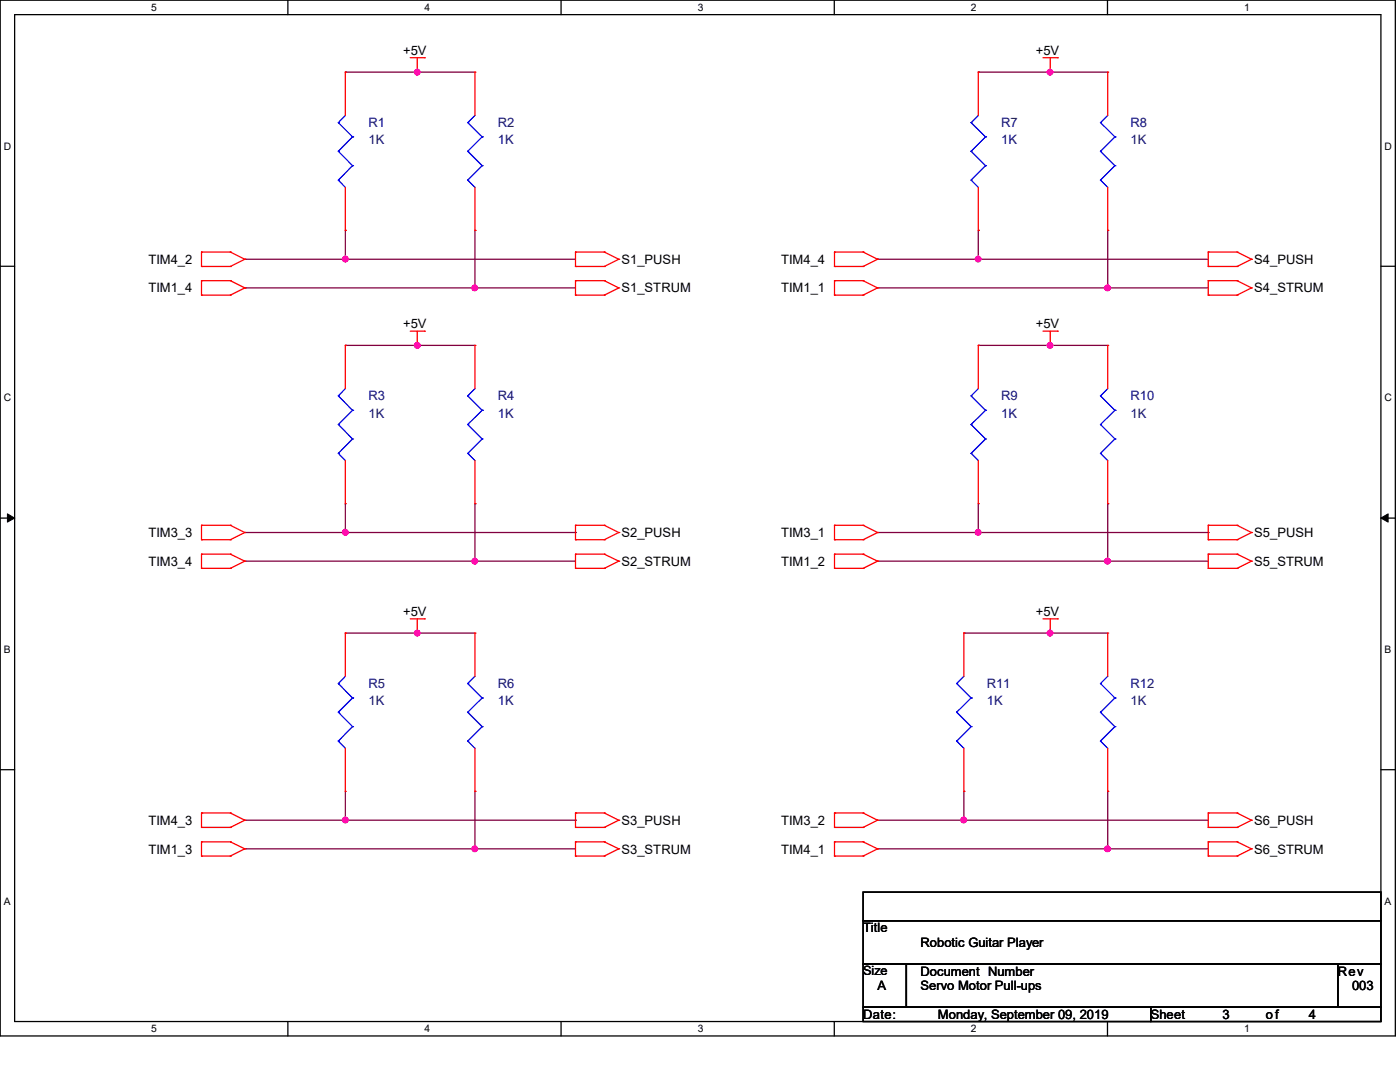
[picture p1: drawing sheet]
<svg xmlns="http://www.w3.org/2000/svg" width="279mm" height="216mm" viewBox="0 0 279 216" stroke-linecap="round" stroke-linejoin="round" font-family="sans-serif">
<path d="M0 0h278.5v206.7h-278.5zM2.9 2.9h272.7v200.9h-272.7z" fill="none" stroke="#000" stroke-width=".25"/>
<g fill="#fff">
<path d="M30.2 .3h1.1v2.3h-1.1z"/>
<path d="M30.2 204.1h1.1v2.3h-1.1z"/>
</g>
<path d="M57.4 0v2.9M57.4 203.8v2.9" fill="none" stroke="#000" stroke-width=".25"/>
<g fill="#fff">
<path d="M84.7 .3h1.1v2.3h-1.1z"/>
<path d="M84.7 204.1h1.1v2.3h-1.1z"/>
</g>
<path d="M112 0v2.9M112 203.8v2.9" fill="none" stroke="#000" stroke-width=".25"/>
<g fill="#fff">
<path d="M139.2 .3h1.1v2.3h-1.1z"/>
<path d="M139.2 204.1h1.1v2.3h-1.1z"/>
</g>
<path d="M166.5 0v2.9M166.5 203.8v2.9" fill="none" stroke="#000" stroke-width=".25"/>
<g fill="#fff">
<path d="M193.8 .3h1.1v2.3h-1.1z"/>
<path d="M193.8 204.1h1.1v2.3h-1.1z"/>
</g>
<path d="M221 0v2.9M221 203.8v2.9" fill="none" stroke="#000" stroke-width=".25"/>
<g fill="#fff">
<path d="M248.3 .3h1.1v2.3h-1.1z"/>
<path d="M248.3 204.1h1.1v2.3h-1.1z"/>
<path d="M.8 28h1.4v2.3h-1.4z"/>
<path d="M276.3 28h1.4v2.3h-1.4z"/>
<path d="M.8 78.2h1.4v2.3h-1.4z"/>
<path d="M276.3 78.2h1.4v2.3h-1.4z"/>
</g>
<path d="M0 53.1h2.9M275.6 53.1h2.9" fill="none" stroke="#000" stroke-width=".25"/>
<g fill="#fff">
<path d="M.8 128.5h1.3v2.2h-1.3z"/>
<path d="M276.3 128.5h1.3v2.2h-1.3z"/>
</g>
<path d="M0 103.4h2.9M275.6 103.4h2.9" fill="none" stroke="#000" stroke-width=".25"/>
<path d="M1.5 102.5l1.4 .9-1.4 .8zM275.6 103.4l1.4-.9v1.7z" fill="#000" stroke="#000" stroke-width=".2"/>
<g fill="#fff">
<path d="M.8 178.7h1.3v2.2h-1.3z"/>
<path d="M276.3 178.7h1.3v2.2h-1.3z"/>
</g>
<path d="M0 153.6h2.9M275.6 153.6h2.9M172.3 178h103.3v5.7h-103.3zM172.3 183.7h103.3v8.7h-103.3zM172.3 192.4h8.6v8.6h-8.6zM180.9 192.4h86.1v8.6h-86.1zM267 192.4h8.6v8.6h-8.6zM172.3 201h57.4v2.8h-57.4zM229.7 201h45.9v2.8h-45.9z" fill="none" stroke="#000" stroke-width=".25"/>
<g fill="none" stroke="#800040" stroke-width=".25">
<path d="M68.9 14.4h.1M68.9 14.4h25.9M83.3 14.4h.1M195.2 14.4h.1M195.2 14.4h25.9M209.6 14.4h.1M48.9 51.7h.1M48.9 57.4h.1M48.9 51.7h66M48.9 57.4h66M68.9 46h.1M68.9 51.7h.1"/>
<path d="M68.9 46v5.7M94.8 46h.1M94.8 57.4h.1M94.8 46v11.4M175.1 51.7h.1M175.1 57.4h.1M175.1 51.7h66M175.1 57.4h66M195.2 46h.1M195.2 51.7h.1M195.2 46v5.7M221.1 46h.1"/>
<path d="M221.1 57.4h.1M221.1 46v11.4M68.9 68.9h.1M68.9 68.9h25.9M83.3 68.9h.1M195.2 68.9h.1M195.2 68.9h25.9M209.6 68.9h.1M48.9 112h.1M48.9 106.3h66M48.9 112h66M68.9 106.3h.1"/>
<path d="M68.9 100.5v5.8M94.8 100.5h.1M94.8 112h.1M94.8 100.5v11.5M114.9 106.3h.1M175.1 112h.1M175.1 106.3h66M175.1 112h66M195.2 106.3h.1M195.2 100.5v5.8M221.1 100.5h.1M221.1 112h.1"/>
<path d="M221.1 100.5v11.5M241.1 106.3h.1M68.9 126.3h.1M68.9 126.3h25.9M83.3 126.3h.1M192.4 126.3h.1M192.4 126.3h28.7M209.6 126.3h.1M68.9 157.9v5.8M94.8 157.9h.1M94.8 157.9v11.5M192.4 157.9h.1"/>
<path d="M192.4 157.9v5.8M221.1 157.9h.1M221.1 157.9v11.5M48.9 169.4h.1M48.9 163.7h66M48.9 169.4h66M68.9 163.7h.1M94.8 169.4h.1M114.9 163.7h.1M175.1 169.4h.1M175.1 163.7h66M175.1 169.4h66"/>
<path d="M192.4 163.7h.1M221.1 169.4h.1"/>
</g>
<g fill="#f0f" stroke="#f0f" stroke-width=".25">
<circle cx="83.3" cy="14.4" r=".55"/>
<circle cx="209.6" cy="14.4" r=".55"/>
<circle cx="94.7" cy="57.4" r=".55"/>
<circle cx="68.9" cy="51.7" r=".55"/>
<circle cx="195.2" cy="51.7" r=".55"/>
<circle cx="221" cy="57.4" r=".55"/>
<circle cx="83.3" cy="68.9" r=".55"/>
<circle cx="209.6" cy="68.9" r=".55"/>
<circle cx="68.9" cy="106.2" r=".55"/>
<circle cx="94.7" cy="112" r=".55"/>
<circle cx="195.2" cy="106.2" r=".55"/>
<circle cx="221" cy="112" r=".55"/>
<circle cx="83.3" cy="126.3" r=".55"/>
<circle cx="209.6" cy="126.3" r=".55"/>
<circle cx="68.9" cy="163.6" r=".55"/>
<circle cx="192.3" cy="163.6" r=".55"/>
<circle cx="94.7" cy="169.4" r=".55"/>
<circle cx="221" cy="169.4" r=".55"/>
</g>
<g fill="none" stroke="#f00" stroke-width=".25">
<path d="M68.9 14.4h.1M68.9 14.4v8.6M81.9 11.5h2.8M83.3 14.4h.1M83.3 11.5v2.9M84.7 11.5h.1M94.8 14.4h.1M94.8 14.4v8.6M195.2 14.4h.1M195.2 14.4v8.6M208.2 11.5h2.8M209.6 14.4h.1"/>
<path d="M209.6 11.5v2.9M211 11.5h.1M221.1 14.4h.1M221.1 14.4v8.6M68.9 37.4v8.6M94.8 37.4v8.6M195.2 37.4v8.6M221.1 37.4v8.6M40.2 50.3h.1M40.2 53.2h.1M40.2 56h.1M40.2 58.9h.1"/>
<path d="M40.2 50.3h5.8M40.2 50.3v2.9M40.2 56v2.9M40.2 53.2h5.8M40.2 56h5.8M40.2 58.9h5.8M46 50.3h.1M46 53.2h.1M46 56h.1M46 58.9h.1M46 50.3l2.9 1.4M46 56l2.9 1.4"/>
<path d="M48.9 51.7h.1M48.9 57.4h.1M48.9 51.7l-2.9 1.5M48.9 57.4l-2.9 1.5M68.9 46h.1M94.8 46h.1M114.9 53.2h.1M114.9 50.3h.1M114.9 58.9h.1M114.9 56h.1M114.9 50.3h5.7M114.9 53.2h5.7"/>
<path d="M114.9 50.3v2.9M114.9 56v2.9M114.9 56h5.7M114.9 58.9h5.7M120.6 50.3h.1M120.6 53.2h.1M120.6 56h.1M120.6 58.9h.1M120.6 50.3l2.9 1.4M120.6 56l2.9 1.4M123.5 51.7h.1M123.5 57.4h.1"/>
<path d="M123.5 51.7l-2.9 1.5M123.5 57.4l-2.9 1.5M166.5 50.3h.1M166.5 53.2h.1M166.5 56h.1M166.5 58.9h.1M166.5 50.3h5.8M166.5 53.2h5.8M166.5 50.3v2.9M166.5 56v2.9M166.5 56h5.8M166.5 58.9h5.8"/>
<path d="M172.3 50.3h.1M172.3 53.2h.1M172.3 56h.1M172.3 58.9h.1M172.3 50.3l2.8 1.4M172.3 56l2.8 1.4M175.1 51.7h.1M175.1 57.4h.1M175.1 51.7l-2.8 1.5M175.1 57.4l-2.8 1.5M195.2 46h.1M221.1 46h.1"/>
<path d="M241.1 53.2h.1M241.1 50.3h.1M241.1 58.9h.1M241.1 56h.1M241.1 50.3h5.8M241.1 53.2h5.8M241.1 50.3v2.9M241.1 56v2.9M241.1 56h5.8M241.1 58.9h5.8M246.9 50.3h.1M246.9 53.2h.1"/>
<path d="M246.9 56h.1M246.9 58.9h.1M246.9 50.3l2.9 1.4M246.9 56l2.9 1.4M249.8 51.7h.1M249.8 57.4h.1M249.8 51.7l-2.9 1.5M249.8 57.4l-2.9 1.5M68.9 68.9h.1M68.9 68.9v8.7M81.9 66.1h2.8M83.3 68.9h.1"/>
<path d="M83.3 66.1v2.8M84.7 66.1h.1M94.8 68.9h.1M94.8 68.9v8.7M195.2 68.9h.1M195.2 68.9v8.7M208.2 66.1h2.8M209.6 68.9h.1M209.6 66.1v2.8M211 66.1h.1M221.1 68.9h.1M221.1 68.9v8.7"/>
<path d="M68.9 91.9v8.6M94.8 91.9v8.6M195.2 91.9v8.6M221.1 91.9v8.6M40.2 104.8h.1M40.2 107.7h.1M40.2 110.6h.1M40.2 113.4h.1M40.2 104.8v2.9M40.2 110.6v2.8M40.2 104.8h5.8M40.2 107.7h5.8"/>
<path d="M40.2 110.6h5.8M40.2 113.4h5.8M46 104.8h.1M46 107.7h.1M46 110.6h.1M46 113.4h.1M46 104.8l2.9 1.5M46 110.6l2.9 1.4M48.9 106.3h.1M48.9 112h.1M48.9 106.3l-2.9 1.4M48.9 112l-2.9 1.4"/>
<path d="M68.9 100.5h.1M94.8 100.5h.1M114.9 107.7h.1M114.9 104.8h.1M114.9 113.4h.1M114.9 110.6h.1M114.9 104.8v2.9M114.9 110.6v2.8M114.9 104.8h5.7M114.9 107.7h5.7M114.9 110.6h5.7M114.9 113.4h5.7"/>
<path d="M120.6 104.8h.1M120.6 107.7h.1M120.6 110.6h.1M120.6 113.4h.1M120.6 104.8l2.9 1.5M120.6 110.6l2.9 1.4M123.5 106.3h.1M123.5 112h.1M123.5 106.3l-2.9 1.4M123.5 112l-2.9 1.4M166.5 104.8h.1M166.5 107.7h.1"/>
<path d="M166.5 110.6h.1M166.5 113.4h.1M166.5 104.8v2.9M166.5 110.6v2.8M166.5 104.8h5.8M166.5 107.7h5.8M166.5 110.6h5.8M166.5 113.4h5.8M172.3 104.8h.1M172.3 107.7h.1M172.3 110.6h.1M172.3 113.4h.1"/>
<path d="M172.3 104.8l2.8 1.5M172.3 110.6l2.8 1.4M175.1 106.3h.1M175.1 112h.1M175.1 106.3l-2.8 1.4M175.1 112l-2.8 1.4M195.2 100.5h.1M221.1 100.5h.1M241.1 107.7h.1M241.1 104.8h.1M241.1 113.4h.1M241.1 110.6h.1"/>
<path d="M241.1 104.8v2.9M241.1 110.6v2.8M241.1 104.8h5.8M241.1 107.7h5.8M241.1 110.6h5.8M241.1 113.4h5.8M246.9 104.8h.1M246.9 107.7h.1M246.9 110.6h.1M246.9 113.4h.1M246.9 104.8l2.9 1.5M246.9 110.6l2.9 1.4"/>
<path d="M249.8 106.3h.1M249.8 112h.1M249.8 106.3l-2.9 1.4M249.8 112l-2.9 1.4M68.9 126.3h.1M68.9 126.3v8.7M81.9 123.5h2.8M83.3 126.3h.1M83.3 123.5v2.8M84.7 123.5h.1M94.8 126.3h.1M94.8 126.3v8.7"/>
<path d="M192.4 126.3h.1M192.4 126.3v8.7M208.2 123.5h2.8M209.6 126.3h.1M209.6 123.5v2.8M211 123.5h.1M221.1 126.3h.1M221.1 126.3v8.7M68.9 157.9h.1M68.9 149.3v8.6M94.8 157.9h.1M94.8 149.3v8.6"/>
<path d="M192.4 157.9h.1M192.4 149.3v8.6M221.1 157.9h.1M221.1 149.3v8.6M40.2 162.2h.1M40.2 165.1h.1M40.2 168h.1M40.2 170.8h.1M40.2 162.2v2.9M40.2 168v2.8M40.2 162.2h5.8M40.2 165.1h5.8"/>
<path d="M40.2 168h5.8M40.2 170.8h5.8M46 162.2h.1M46 165.1h.1M46 168h.1M46 170.8h.1M46 162.2l2.9 1.5M46 168l2.9 1.4M48.9 163.7h.1M48.9 169.4h.1M48.9 163.7l-2.9 1.4M48.9 169.4l-2.9 1.4"/>
<path d="M114.9 165.1h.1M114.9 162.2h.1M114.9 170.8h.1M114.9 168h.1M114.9 162.2v2.9M114.9 168v2.8M114.9 162.2h5.7M114.9 165.1h5.7M114.9 168h5.7M114.9 170.8h5.7M120.6 162.2h.1M120.6 165.1h.1"/>
<path d="M120.6 168h.1M120.6 170.8h.1M120.6 162.2l2.9 1.5M120.6 168l2.9 1.4M123.5 163.7h.1M123.5 169.4h.1M123.5 163.7l-2.9 1.4M123.5 169.4l-2.9 1.4M166.5 162.2h.1M166.5 165.1h.1M166.5 168h.1M166.5 170.8h.1"/>
<path d="M166.5 162.2v2.9M166.5 168v2.8M166.5 162.2h5.8M166.5 165.1h5.8M166.5 168h5.8M166.5 170.8h5.8M172.3 162.2h.1M172.3 165.1h.1M172.3 168h.1M172.3 170.8h.1M172.3 162.2l2.8 1.5M172.3 168l2.8 1.4"/>
<path d="M175.1 163.7h.1M175.1 169.4h.1M175.1 163.7l-2.8 1.4M175.1 169.4l-2.8 1.4M241.1 165.1h.1M241.1 162.2h.1M241.1 170.8h.1M241.1 168h.1M241.1 162.2v2.9M241.1 168v2.8M241.1 162.2h5.8M241.1 165.1h5.8"/>
<path d="M241.1 168h5.8M241.1 170.8h5.8M246.9 162.2h.1M246.9 165.1h.1M246.9 168h.1M246.9 170.8h.1M246.9 162.2l2.9 1.5M246.9 168l2.9 1.4M249.8 163.7h.1M249.8 169.4h.1M249.8 163.7l-2.9 1.4M249.8 169.4l-2.9 1.4"/>
</g>
<g fill="none" stroke="#00f" stroke-width=".25">
<path d="M67.5 35.9h.1M67.5 30.2h.1M67.5 24.5h.1M67.5 35.9l1.4 1.5M67.5 30.2l2.9 2.9M67.5 24.5l2.9 2.8M68.9 23l-1.4 1.5M70.4 33.1h.1M70.4 27.3h.1M70.4 33.1l-2.9 2.8M70.4 27.3l-2.9 2.9M93.3 35.9h.1"/>
<path d="M93.3 30.2h.1M93.3 24.5h.1M93.3 35.9l1.5 1.5M93.3 30.2l2.9 2.9M93.3 24.5l2.9 2.8M94.8 23l-1.5 1.5M96.2 33.1h.1M96.2 27.3h.1M96.2 33.1l-2.9 2.8M96.2 27.3l-2.9 2.9M193.8 35.9h.1M193.8 30.2h.1"/>
<path d="M193.8 24.5h.1M193.8 35.9l1.4 1.5M193.8 30.2l2.9 2.9M193.8 24.5l2.9 2.8M195.2 23l-1.4 1.5M196.7 33.1h.1M196.7 27.3h.1M196.7 33.1l-2.9 2.8M196.7 27.3l-2.9 2.9M219.6 35.9h.1M219.6 30.2h.1M219.6 24.5h.1"/>
<path d="M219.6 35.9l1.5 1.5M219.6 30.2l2.9 2.9M219.6 24.5l2.9 2.8M221.1 23l-1.5 1.5M222.5 33.1h.1M222.5 27.3h.1M222.5 33.1l-2.9 2.8M222.5 27.3l-2.9 2.9M67.5 79h.1M67.5 79l2.9 2.9M68.9 77.6l-1.4 1.4M93.3 79h.1"/>
<path d="M93.3 79l2.9 2.9M94.8 77.6l-1.5 1.4M193.8 79h.1M193.8 79l2.9 2.9M195.2 77.6l-1.4 1.4M219.6 79h.1M219.6 79l2.9 2.9M221.1 77.6l-1.5 1.4M67.5 90.5h.1M67.5 84.7h.1M67.5 90.5l1.4 1.4M67.5 84.7l2.9 2.9"/>
<path d="M70.4 87.6h.1M70.4 81.9h.1M70.4 87.6l-2.9 2.9M70.4 81.9l-2.9 2.8M93.3 90.5h.1M93.3 84.7h.1M93.3 90.5l1.5 1.4M93.3 84.7l2.9 2.9M96.2 87.6h.1M96.2 81.9h.1M96.2 87.6l-2.9 2.9M96.2 81.9l-2.9 2.8"/>
<path d="M193.8 90.5h.1M193.8 84.7h.1M193.8 90.5l1.4 1.4M193.8 84.7l2.9 2.9M196.7 87.6h.1M196.7 81.9h.1M196.7 87.6l-2.9 2.9M196.7 81.9l-2.9 2.8M219.6 90.5h.1M219.6 84.7h.1M219.6 90.5l1.5 1.4M219.6 84.7l2.9 2.9"/>
<path d="M222.5 87.6h.1M222.5 81.9h.1M222.5 87.6l-2.9 2.9M222.5 81.9l-2.9 2.8M67.5 136.4h.1M67.5 136.4l2.9 2.9M68.9 135l-1.4 1.4M70.4 139.3h.1M70.4 139.3l-2.9 2.8M93.3 136.4h.1M93.3 136.4l2.9 2.9M94.8 135l-1.5 1.4"/>
<path d="M96.2 139.3h.1M96.2 139.3l-2.9 2.8M190.9 136.4h.1M190.9 136.4l2.9 2.9M192.4 135l-1.5 1.4M193.8 139.3h.1M193.8 139.3l-2.9 2.8M219.6 136.4h.1M219.6 136.4l2.9 2.9M221.1 135l-1.5 1.4M222.5 139.3h.1M222.5 139.3l-2.9 2.8"/>
<path d="M67.5 147.9h.1M67.5 142.1h.1M67.5 147.9l1.4 1.4M67.5 142.1l2.9 2.9M70.4 145h.1M70.4 145l-2.9 2.9M93.3 147.9h.1M93.3 142.1h.1M93.3 147.9l1.5 1.4M93.3 142.1l2.9 2.9M96.2 145h.1M96.2 145l-2.9 2.9"/>
<path d="M190.9 147.9h.1M190.9 142.1h.1M190.9 147.9l1.5 1.4M190.9 142.1l2.9 2.9M193.8 145h.1M193.8 145l-2.9 2.9M219.6 147.9h.1M219.6 142.1h.1M219.6 147.9l1.5 1.4M219.6 142.1l2.9 2.9M222.5 145h.1M222.5 145l-2.9 2.9"/>
</g>
<g font-size="2.6">
<text x="80.4" y="11">+5V</text>
<text x="206.7" y="11">+5V</text>
<text x="29.6" y="52.6">TIM4_2</text>
<text x="124" y="52.6">S1_PUSH</text>
<text x="155.9" y="52.6">TIM4_4</text>
<text x="250.3" y="52.6">S4_PUSH</text>
<text x="29.6" y="58.3">TIM1_4</text>
<text x="124" y="58.3">S1_STRUM</text>
<text x="155.9" y="58.3">TIM1_1</text>
<text x="250.3" y="58.3">S4_STRUM</text>
<text x="80.4" y="65.5">+5V</text>
<text x="206.7" y="65.5">+5V</text>
<text x="29.6" y="107.1">TIM3_3</text>
<text x="124" y="107.1">S2_PUSH</text>
<text x="155.9" y="107.1">TIM3_1</text>
<text x="250.3" y="107.1">S5_PUSH</text>
<text x="29.6" y="112.9">TIM3_4</text>
<text x="124" y="112.9">S2_STRUM</text>
<text x="155.9" y="112.9">TIM1_2</text>
<text x="250.3" y="112.9">S5_STRUM</text>
<text x="80.4" y="122.9">+5V</text>
<text x="206.7" y="122.9">+5V</text>
<text x="29.6" y="164.5">TIM4_3</text>
<text x="124" y="164.5">S3_PUSH</text>
<text x="155.9" y="164.5">TIM3_2</text>
<text x="250.3" y="164.5">S6_PUSH</text>
<text x="29.6" y="170.3">TIM1_3</text>
<text x="124" y="170.3">S3_STRUM</text>
<text x="155.9" y="170.3">TIM4_1</text>
<text x="250.3" y="170.3">S6_STRUM</text>
<text x="172.3" y="186.1">Title</text>
<text x="183.7" y="188.9">Robotic Guitar Player</text>
<text x="175.1" y="197.6">A</text>
<text x="183.7" y="197.6">Servo Motor Pull-ups</text>
<text x="183.7" y="194.7">Document Number</text>
<text x="267" y="194.7">Rev</text>
<text x="269.8" y="197.6">003</text>
<text x="172.3" y="203.3">Date:</text>
<text x="187.2" y="203.3">Monday, September 09, 2019</text>
<text x="229.7" y="203.3">Sheet</text>
<text x="244" y="203.3">3</text>
<text x="252.6" y="203.3">of</text>
<text x="261.2" y="203.3">4</text>
</g>
<g font-size="2.6" fill="#000080">
<text x="73.5" y="25.4">R1</text>
<text x="73.5" y="28.8">1K</text>
<text x="99.4" y="25.4">R2</text>
<text x="99.4" y="28.8">1K</text>
<text x="199.8" y="25.4">R7</text>
<text x="199.8" y="28.8">1K</text>
<text x="225.6" y="25.4">R8</text>
<text x="225.6" y="28.8">1K</text>
<text x="73.5" y="79.9">R3</text>
<text x="73.5" y="83.3">1K</text>
<text x="99.4" y="79.9">R4</text>
<text x="99.4" y="83.3">1K</text>
<text x="199.8" y="79.9">R9</text>
<text x="199.8" y="83.3">1K</text>
<text x="225.6" y="79.9">R10</text>
<text x="225.6" y="83.3">1K</text>
<text x="73.5" y="137.3">R5</text>
<text x="99.4" y="137.3">R6</text>
<text x="196.9" y="137.3">R11</text>
<text x="225.6" y="137.3">R12</text>
<text x="73.5" y="140.7">1K</text>
<text x="99.4" y="140.7">1K</text>
<text x="196.9" y="140.7">1K</text>
<text x="225.6" y="140.7">1K</text>
</g>
<text font-size="2.5" x="172.3" y="194.6">Size</text>
<g font-size="2.1">
<text x="30.2" y="2.2">5</text>
<text x="84.7" y="2.2">4</text>
<text x="139.2" y="2.2">3</text>
<text x="193.8" y="2.2">2</text>
<text x="248.3" y="2.2">1</text>
<text x=".8" y="29.8">D</text>
<text x="276.3" y="29.8">D</text>
<text x=".8" y="80.1">C</text>
<text x="276.3" y="80.1">C</text>
<text x=".8" y="130.3">B</text>
<text x="276.3" y="130.3">B</text>
<text x=".8" y="180.5">A</text>
<text x="276.3" y="180.5">A</text>
<text x="30.2" y="206">5</text>
<text x="84.7" y="206">4</text>
<text x="139.2" y="206">3</text>
<text x="193.8" y="206">2</text>
<text x="248.3" y="206">1</text>
</g>
</svg>
